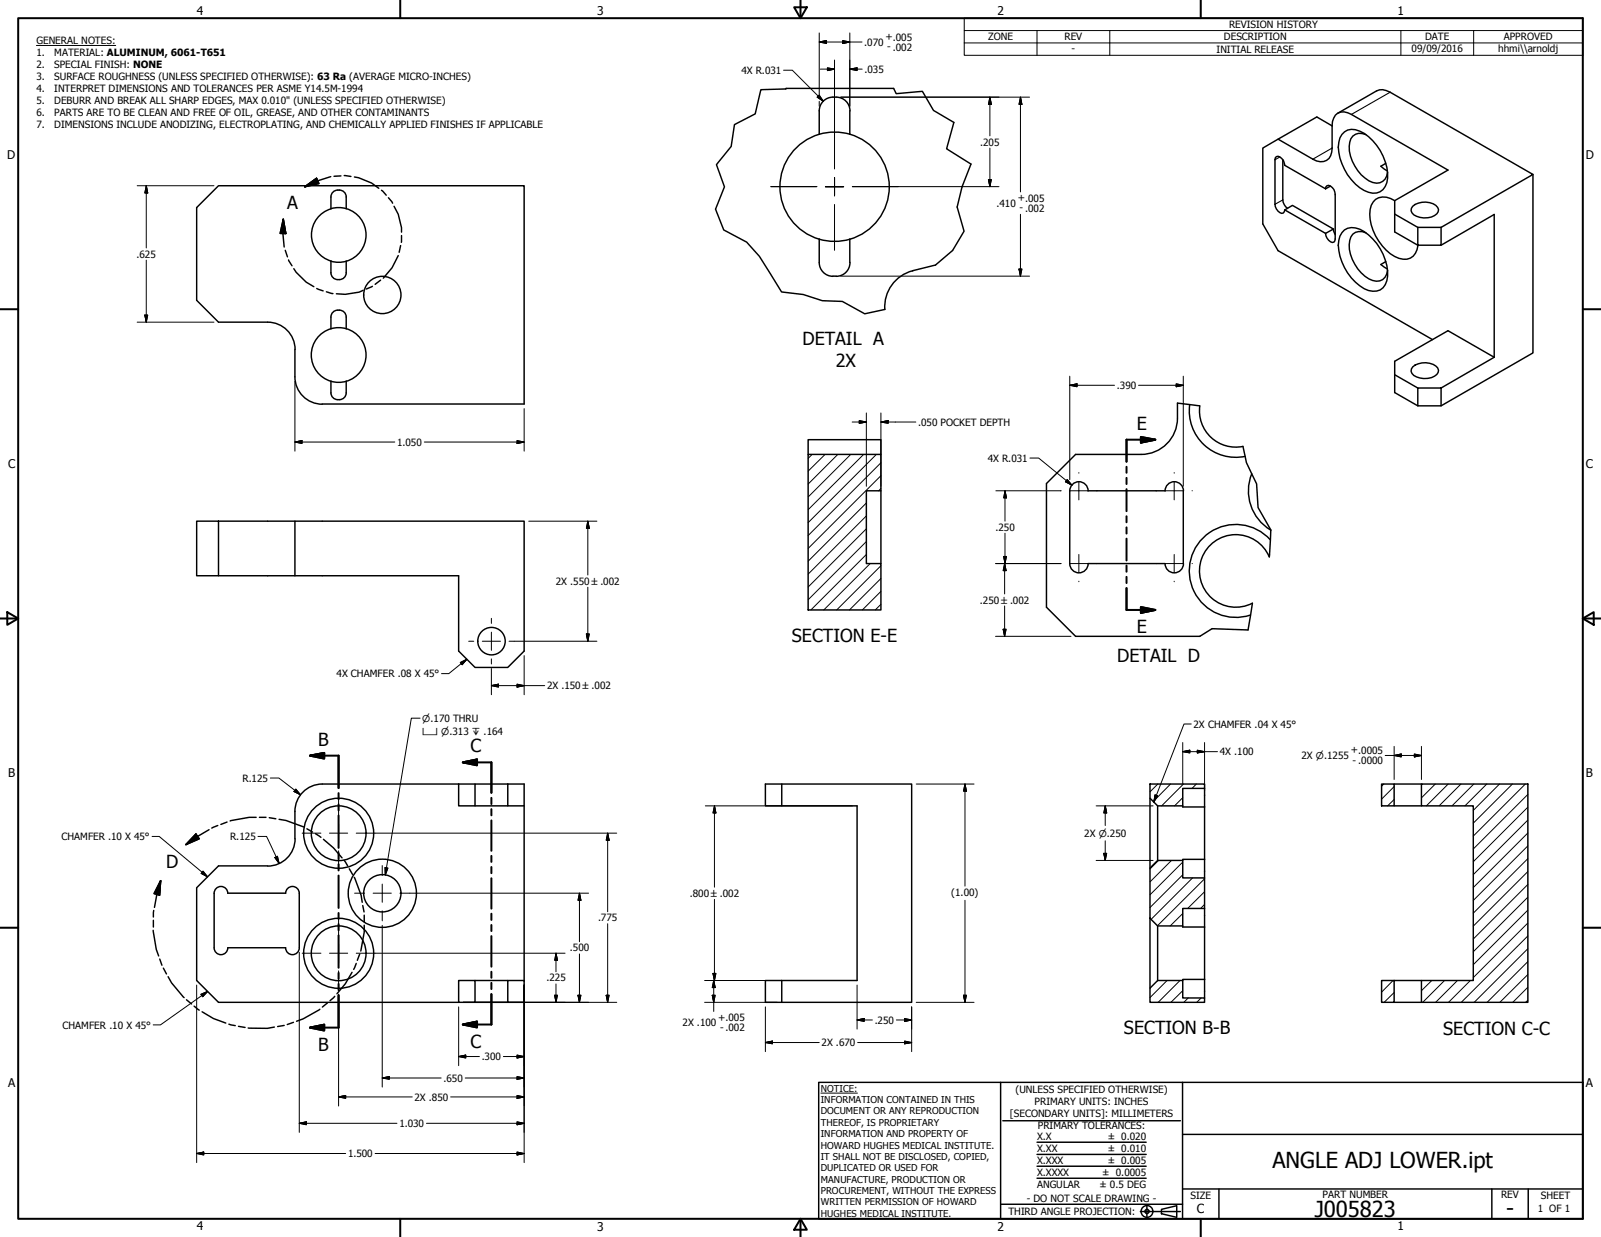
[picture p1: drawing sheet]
<svg xmlns="http://www.w3.org/2000/svg" width="559mm" height="432mm" viewBox="0 0 559 432" stroke-linecap="round" stroke-linejoin="round" font-family="sans-serif">
<!-- layer: Visible (ANSI) -->
<g fill="none" stroke="#000" stroke-width=".51">
<path d="M274.4 30.9h37.5M285.9 38.7v8.2M285.9 38.7a5 5 0 0 1 5.9-4.8 4.8 4.8 0 0 1 4.9 4.8M296.6 38.7v8.2M485.2 32.2l49.9 28.7-32.1 18.5M446.1 48.6l12.1 7a4.1 4.1 0 0 0 4.8 .4 4.1 4.1 0 0 0 1.9-4.3v-7.8a4 4 0 0 1 5.5-4.5l35 20-18.6 10.6M464.9 43.9l-5.3-3.1-18.8 10.9v26.5l5.3 9.3 53.9 31.1M469.3 46a5 5 0 0 1 5.3-.2 17.8 17.8 0 0 1 9.5 18 4.7 4.7 0 0 1-6.5 3.3 17.6 17.6 0 0 1-10.3-17.4l.4-1.6zM476.8 47a4 4 0 0 0-4.3 .2 4 4 0 0 0-1.6 3.9 14.4 14.4 0 0 0 8.2 12.6 3.8 3.8 0 0 0 5.2-3.6M483.7 57l-1.7 1 2.3 1.7M115.5 72.8v-4.1a2.68 2.68 0 0 1 2.7-2.4 2.68 2.68 0 0 1 2.6 2.4v4.1M115.5 72.8a9.6 9.6 0 0 1 5.4 0"/>
<path d="M115.5 72.9a9.5 9.5 0 0 0-6.8 9.1 9.5 9.5 0 0 0 6.8 9.1v4.1M120.9 72.8a9.6 9.6 0 0 1 6.5 11.9 9.6 9.6 0 0 1-11.9 6.5M448.4 73.3l2.7-1.6 14.3 8.2-2.7 1.6M448.4 73.3l14.3 8.2M462.7 65.9l.1-.7 .4-.4a2.8 2.8 0 0 1 2.8 3.1v15.5l-.4 1.1a2.89 2.89 0 0 1-2.9-3M462.7 65.9l-14.3-8.2a2.89 2.89 0 0 0-2.9-3l-.4 .4-.1 .7v15.5a2.89 2.89 0 0 0 2.9 3.1l.5-1.1M464.4 65l-1.7 .9M486.8 70a5.2 5.2 0 0 0-8.2 1.7 16.2 16.2 0 0 0 5.2 15.6 8 8 0 0 0 8.5 2.8 5.5 5.5 0 0 0 2.6-4.5M486.8 74.7l8.1 4.7M486.8 70v11l8.1 4.6M493.1 72a6.5 6.5 0 0 1 8.7 .4 1.97 1.97 0 0 1-1.1 2.8 6.8 6.8 0 0 1-7.9-.9l-.3-.8zM494.9 79.4v6.2h8.1v-6.2"/>
<path d="M494.9 79.4h8.1M535.1 60.9v62.3l-32.1 18.5M115.5 95.2a2.68 2.68 0 0 0 2.7 2.4 2.68 2.68 0 0 0 2.6-2.4M120.8 91.1v4.1M285.9 83.4v8.3a5 5 0 0 0 6 4.8 4.8 4.8 0 0 0 4.8-4.8M296.6 83.4v8.2M318.5 94.5a13 13 0 0 0-9.7 13.5M469.3 80.3a6.9 6.9 0 0 1 8.3 1.7 17.9 17.9 0 0 1 6.5 16 4.7 4.7 0 0 1-6.5 3.4 17.8 17.8 0 0 1-10.3-17.5l.4-1.5zM476.8 81.3a3.7 3.7 0 0 0-5.7 2.6 13.8 13.8 0 0 0 8 14 3.8 3.8 0 0 0 5.2-3.5M483.7 91.3l-1.7 1 2.3 1.6M503 85.6l18.5-10.7v49.8M93.4 112.5h-17.1l-7.7-7.7v-32.3l7.7-7.7h106.6v76.2h-70.4"/>
<path d="M93.4 112.5a9.5 9.5 0 0 1 9.5 9.5v9.5a9.6 9.6 0 0 0 9.6 9.6M115.5 114.7v-4.1a2.68 2.68 0 0 1 2.7-2.3 2.68 2.68 0 0 1 2.6 2.3v4.1M115.5 114.7a9.6 9.6 0 0 1 5.4 0M115.5 114.7a9.6 9.6 0 0 0-6.9 9.2 9.6 9.6 0 0 0 6.9 9.2M120.9 114.7a9.6 9.6 0 0 1 6.9 9.2 9.6 9.6 0 0 1-6.9 9.2M115.5 133v4.1a2.68 2.68 0 0 0 2.7 2.4 2.68 2.68 0 0 0 2.6-2.4v-4.1M115.5 133.1a9.6 9.6 0 0 0 5.4 0M486.8 130.8l8.1 4.6M493.1 128.1a6.6 6.6 0 0 1 8.7 .3 2.02 2.02 0 0 1-1.1 2.9 6.8 6.8 0 0 1-7.9-.9l-.3-.8zM494.9 135.4h8.1v6.3h-8.1zM521.5 124.7l-16.1-9.3-18.6 10.7v10.9l8.1 4.7M521.5 124.7l-18.5 10.7"/>
<path d="M282.1 158.6h25.4v12.7h-5.1v25.4h5.1v16.2h-25.4zM282.1 158.6v-5.1h25.4v5.1M398.3 158.6h-22.9l-10.1 10.2v43.2l10.1 10.1h43.4M411 140.7v5.2M411 146a12.7 12.7 0 0 1-12.7 12.6M415.2 141.3a16.2 16.2 0 0 0 19.4 18M418.8 141.7a12.7 12.7 0 0 0 15 14.1M307.5 171.3v25.4M373.4 171.4a3.2 3.2 0 0 1 3.2-3.3 3.2 3.2 0 0 1 3.2 3.3M373.4 171.3v25.4M379.7 171.3h27M406.7 171.4a3.2 3.2 0 0 1 3.2-3.3 3.2 3.2 0 0 1 3.2 3.3"/>
<path d="M413 171.3v25.4M436.9 165.4a15.9 15.9 0 0 0 6.6 19.6M68.6 181.9h7.7v19.1h-7.7zM76.3 181.9h26.6M373.4 196.8a3.2 3.2 0 0 0 3.2 3.2 3.2 3.2 0 0 0 3.2-3.2M379.7 196.7h27M406.7 196.8a3.2 3.2 0 0 0 3.2 3.2 3.2 3.2 0 0 0 3.2-3.2M443 194.4a12.7 12.7 0 0 0-16.9-6.7 12.7 12.7 0 0 0-6.2 17.1 12.7 12.7 0 0 0 17.2 5.8M443.4 188.4a16.2 16.2 0 0 0-27.8 6.8 16.2 16.2 0 0 0 20.9 19.5M76.3 201h26.6v-19.1h80v45.4l-5.7 5.7h-11.4l-5.7-5.7v-26.3h-57.2M160.1 273.7v7.6h5.7v-7.6h11.4M165.8 273.7h-53.3a9.6 9.6 0 0 0-9.6 9.5v9.5a9.4 9.4 0 0 1-9.5 9.6"/>
<path d="M177.2 273.7h5.7v7.6h-5.7zM272.9 273.7v7.6h-5.8v-7.6h51.1v76.2h-45.3M401.4 273.7h19v1.5h-7.6v6.1h-8.7l-2.7-2.7zM401.4 278.6v24.4M420.4 275.2v31.3M482.2 273.7h4.4v7.6h-4.4zM486.6 273.7h9.5M496.1 273.7h37.2v76.2h-37.2v-7.6h18.1v-61h-18.1zM165.8 281.3h11.4M182.9 281.3v61M272.9 281.3h26.2v61h-26.2M404.1 281.3v19.1"/>
<path d="M412.8 281.3v.4h7.6M420.4 300h-7.6v.4M486.6 281.3h9.5M74.7 311.8a2.38 2.38 0 0 1 2.4-2.4 2.38 2.38 0 0 1 2.4 2.4M74.7 311.8v19M79.5 311.8h20.2a2.38 2.38 0 0 1 2.4-2.4 2.38 2.38 0 0 1 2.4 2.4M93.4 302.3h-17.1l-7.7 7.6v32.4l7.7 7.6h83.8M104.5 311.8v19M404.1 300.4h8.7v6.1h7.6v10.6h-7.6v6.1h-8.7l-2.7-2.7v-17.5zM420.4 317.1v31.3M74.7 330.9a2.38 2.38 0 0 0 2.4 2.3 2.38 2.38 0 0 0 2.4-2.3M79.5 330.8h20.2"/>
<path d="M99.7 330.9a2.38 2.38 0 0 0 2.4 2.3 2.38 2.38 0 0 0 2.4-2.3M401.4 320.5v24.4M404.1 323.2v19.1M412.8 323.2v.4h7.6M160.1 342.3h5.7v7.6h-5.7zM165.8 349.9h11.4M165.8 342.3h11.4M177.2 342.3h5.7v7.6h-5.7zM267.1 342.3h5.8v7.6h-5.8zM404.1 342.3h8.7v6.1h7.6v1.5h-19v-5zM420.4 341.9h-7.6v.4M482.2 342.3h4.4v7.6h-4.4z"/>
<path d="M486.6 349.9h9.5M486.6 342.3h9.5"/>
<circle cx="291.3" cy="65.2" r="19.1"/>
<circle cx="133.4" cy="103" r="6.5"/>
<circle cx="171.5" cy="223.8" r="4.8"/>
<circle cx="118.2" cy="290.9" r="9.6"/>
<circle cx="118.2" cy="290.9" r="12.2"/>
<circle cx="133.4" cy="311.8" r="11.9"/>
<circle cx="133.4" cy="311.8" r="6.5"/>
<circle cx="118.2" cy="332.8" r="9.6"/>
<circle cx="118.2" cy="332.8" r="12.2"/>
</g>
<!-- layer: Visible Narrow (ANSI) -->
<path d="M485.2 32.2l-13.5 7.7M446.7 54.8l-1.7 1M464.9 51.7l-6.7 3.9M447.7 69.8l-2.7 1.5" fill="none" stroke="#000" stroke-width=".38"/>
<path d="M485.2 32.2a4.7 4.7 0 0 0-4.8-.4l-13.4 7.7M447.7 55.8v14a4 4 0 0 0 1.7 2.9M465.4 79.9l.6 2" fill="none" stroke="#000" stroke-width=".51"/>
<!-- layer: Break Line (ANSI) -->
<path d="M274.4 30.9l-.1 .2-8.7 .2-2 8.5-7.3 3.7-1.1 7.6-5.1 6.4 2.8 7.7-3.2 7.8 2.9 7.3 8 4.2 4.4 5 7.8 12.4 7.6 .9 6.6 2.2 7 .2 7.8 4.3 7.1-1.5M311.9 30.9l.9 1.8 9.1-.8 3.9 6.6 7.1 4.2-2.5 9.2 8.5 5.4-3.1 7.9-1.7 7.1 2.4 8.4-4 6.7-6 5.1-8 2.1M411 140.7l7.7 1M433.8 155.8l1.2 5.7 3.6 7.4 .5 8.3 4.4 7.8-.5 9.4M437.1 210.6l-1.5 9.3-12.6-.4-4.2 2.6" fill="none" stroke="#000" stroke-width=".51"/>
<!-- layer: Detail Boundary (ANSI) -->
<g fill="none" stroke="#000" stroke-width=".51">
<path d="M98.9 76.5l.9 5h-2zM98.9 76.5l-.2 5 .5 4.7M106.4 65.2l4.1-3 .8 1.9zM115.4 61.7l-4.5 1.4-4.5 2.1M119 61.4l-2.4 .1M120.1 61.3l2.4 .3M123.7 61.8l1.5 .2 4.5 1.9 2.5 1.8M133.2 66.4l1.6 1.7M135.6 69l1.4 1.9M137.5 72l1.5 2.8 1.1 4.7v1.5M99.6 87.4l.7 2.3M100.7 90.7l1.2 2.1"/>
<path d="M102.6 93.8l.8 1.3 3.5 3.4 2.6 1.6M130 99.9l-2.2 1M132.8 97.8l-1.9 1.5M139 89.2l-2.2 4.3-3 3.6M139.8 85.7l-.5 2.4M140.1 82.2v2.4M110.6 100.7l2.2 .8M113.9 101.9l2.3 .6M126.7 101.3l-1.4 .7-4.8 .7-3.1-.1M68.4 291.1l1.1 1.7-4.6 2zM73 289.6l-4 2.4-4.1 2.8M76 288.2l-2.1 .9"/>
<path d="M79.2 287l-2.1 .8M89.4 285.3h-2.4l-6.7 1.3M90.6 285.3h2.2M94 285.4l2.3 .4M97.4 286l2.4 .4 6.3 2.3M107.1 289.3l2 1.1M110.1 291l1.9 1.3M112.9 293l3.5 3 3 3.5M53.7 317.8l-.2 2.3M56.1 307.4l-.4 5.1-1.9-.6zM56.1 307.4l-1.4 4.8-.8 4.5M120.1 300.4l1.2 1.9"/>
<path d="M121.9 303.3l1.2 1.9M123.6 306.3l2.4 6.2 .4 2.5M126.6 316.1l.5 2.2M127.1 319.5v2.3M53.5 324.7l1 6.7 .9 2.3M53.5 321.2v2.4M55.8 334.8l.7 2.1M57 337.9l1.1 2.1M122.9 339.4l-2.4 4-2.9 3.5M124.3 336.3l-.9 2.1M125.5 333.1l-.8 2.1M127.1 323v2.4l-1.2 6.6"/>
<path d="M58.7 340.9l1.2 2.2 4.4 5.1M65.1 349l1.8 1.5M67.8 351.2l1.7 1.4M70.5 353.2l4 2.3 4.3 1.6M79.9 357.5l2.2 .5M83.2 358.3l2.3 .3M95.8 358.5l-2.5 .5-6.7-.2M99.2 357.9l-2.3 .4M102.4 356.9l-2.1 .7M111.6 352.3l-5.8 3.4-2.3 .8M114.3 350.1l-1.8 1.4M116.8 347.8l-1.6 1.5"/>
</g>
<path d="M106.4 65.2l4.1-3zM106.4 65.2l4.1-3 .8 1.9zM98.9 76.5l.9 5zM98.9 76.5l.9 5h-2zM68.4 291.1l-3.5 3.7zM68.4 291.1l1.1 1.7-4.6 2zM56.1 307.4l-.4 5.1zM56.1 307.4l-.4 5.1-1.9-.6z" fill="#000" stroke="#000" stroke-width=".51"/>
<!-- layer: Section Line (ANSI) -->
<g fill="none" stroke="#000" stroke-width=".7">
<path d="M398.2 152.5l5 1-5 1zM403.2 153.5h-10v7.7M393.2 162.9v2.1M393.2 166.8v2.2M393.2 170.8v7.6M393.2 180.2v2.1M393.2 184.1v2.1M393.2 188v7.6M393.2 197.4v2.2M393.2 201.4v2.1M393.2 205.3v7.6h10M398.2 211.9l5 1-5 1z"/>
<path d="M108.2 263.8l5-1v2zM108.2 263.8h10v11.3M118.2 276.9v2.1M161.5 266.1l5-1v2zM161.5 266.1h10v10.6M171.5 278.5v2.2M118.2 280.8v2.1M118.2 284.7v11.3M118.2 297.8v2.1M171.5 282.4v2.2M171.5 286.4v10.6M171.5 298.8v2.1"/>
<path d="M118.2 301.7v2.1M118.2 305.6v11.3M118.2 318.7v2.1M171.5 302.6v2.2M171.5 306.6v10.6M171.5 319v2.1M118.2 322.6v2.1M118.2 326.5v11.3M118.2 339.6v2.1M171.5 322.9v2.1M171.5 326.8v10.6M171.5 339.2v2.1"/>
<path d="M108.2 358.7l5-1v2zM118.2 343.5v2.1M118.2 347.4v11.3h-10M161.5 357.6l5-1v2zM171.5 343.1v2.1M171.5 347v10.6h-10"/>
</g>
<path d="M398.2 154.5l5-1zM398.2 152.5l5 1-5 1zM398.2 213.9l5-1zM398.2 211.9l5 1-5 1zM108.2 263.8l5-1zM108.2 263.8l5-1v2zM161.5 266.1l5-1zM161.5 266.1l5-1v2zM108.2 358.7l5-1zM108.2 358.7l5-1v2zM161.5 357.6l5-1zM161.5 357.6l5-1v2z" fill="#000" stroke="#000" stroke-width=".7"/>
<!-- layer: Border (ANSI) -->
<g fill="none" stroke="#000" stroke-width=".7">
<path d="M6.3 6.3h546.1v419.1h-546.1zM139.7 0v6.3M277.2 2.5h4.4l-2.2 3.8zM279.4 0v6.3M419.1 0v6.3M0 107.9h6.3M552.4 107.9h6.4M0 215.9h6.3M2.5 213.7l3.8 2.2-3.8 2.2zM552.4 215.9l3.9-2.2v4.4zM552.4 215.9h6.4M0 323.8h6.3"/>
<path d="M552.4 323.8h6.4M139.7 425.4v6.4M279.4 425.4l2.2 3.9h-4.4zM279.4 425.4v6.4M419.1 425.4v6.4"/>
</g>
<!-- layer: Title (ANSI) -->
<g fill="none" stroke="#000" stroke-width=".51">
<path d="M285.8 377.8h266.6v47.6h-266.6zM349.2 377.8v47.6M412.7 377.8v47.6M350 391.2h62M361.9 398.7h38.1M412.7 396h139.7M361.9 411.3h38.1M361.9 407.1h38.1M361.9 403h38.1M412.7 415h139.7M425.4 415v10.4M520.7 415v10.4"/>
<path d="M533.4 415v10.4M349.2 420.4h63.5M398 422.9h14M400.3 420.6v4.6M405.4 422.1l5.3-1.2v4l-5.3-1.2z"/>
<circle cx="400.3" cy="422.9" r="2.06"/>
<circle cx="400.3" cy="422.9" r=".73"/>
</g>
<path d="M286.5 381.6h12.8" fill="none" stroke="#000" stroke-width=".35"/>
<!-- layer: Hatch (ANSI) -->
<g fill="none" stroke="#000" stroke-width=".35">
<path d="M283.5 158.6l-1.4 1.4M288 158.6l-5.9 5.9M292.4 158.6l-10.3 10.4M296.9 158.6l-14.8 14.9M301.4 158.6l-19.3 19.3M305.9 158.6l-23.8 23.8M302.4 175.6l-20.3 20.3M307.5 170.5l-.8 .8M307.5 166.1l-25.4 25.4M307.5 161.5l-25.4 25.4M302.4 193.5l-19.4 19.4M302.4 189l-20.3 20.4"/>
<path d="M302.4 184.6l-20.3 20.3M302.4 180.1l-20.3 20.3M303.7 196.7l-16.2 16.2M307.5 197.5l-15.5 15.4M307.5 210.9l-2 2M307.5 206.4l-6.5 6.5M307.5 201.9l-11 11M404.1 273.7l-2.7 2.7M408.6 273.7l-6.1 6.1M412.8 278.4l-2.8 2.9M413.1 273.7l-7.7 7.6M417.6 273.7l-1.5 1.5"/>
<path d="M483 273.7l-.8 .7M486.6 279.1l-2.3 2.2M486.6 274.6l-4.4 4.4M496.4 273.7l-.3 .3M501 273.7l-4.9 4.8M505.5 273.7l-7.7 7.6M509.9 273.7l-7.6 7.6M514.4 273.7l-7.6 7.6M518.9 273.7l-7.6 7.6M523.4 273.7l-9.2 9.2M527.9 273.7l-13.7 13.6M532.4 273.7l-18.2 18.1"/>
<path d="M533.3 277.3l-19.1 19.1M533.3 299.7l-19.1 19.1M533.3 295.3l-19.1 19M533.3 290.8l-19.1 19M533.3 286.3l-19.1 19M533.3 281.7l-19.1 19.1M404.4 300.4l-3 2.9M408.9 300.4l-7.5 7.4M412.8 318.9l-4.4 4.3M412.8 305.4l-11.4 11.4M412.8 300.9l-11.4 11.5M416.2 306.5l-14.4 14.4"/>
<path d="M420.4 315.7l-1.4 1.4M420.4 311.3l-5.9 5.8M420.4 306.8l-16.4 16.4M533.3 317.7l-19.1 19M533.3 313.2l-19.1 19M533.3 308.7l-19.1 19.1M533.3 304.2l-19.1 19.1M533.3 335.7l-14.3 14.2M533.3 331.2l-18.8 18.7M533.3 326.7l-23.3 23.2M533.3 322.2l-19.1 19M407.4 342.3l-6 5.9"/>
<path d="M411.9 342.3l-7.7 7.6M412.8 345.8l-4.1 4.1M414.7 348.4l-1.5 1.5M419.2 348.4l-1.5 1.5M486.2 342.3l-4 4M486.6 346.5l-3.5 3.4M499.7 342.3l-3.6 3.5M504.2 342.3l-7.6 7.6M508.7 342.3l-7.6 7.6M513.2 342.3l-7.6 7.6M533.3 349.1l-.8 .8M533.3 344.6l-5.3 5.3"/>
<path d="M533.3 340.2l-9.8 9.7"/>
</g>
<!-- layer: Symbol (ANSI) -->
<g fill="none" stroke="#000" stroke-width=".35">
<path d="M12.7 15.9h27.7M336.5 10.7v-4.4h215.9v4.4M336.5 15h215.9M361.9 10.7v8.6M387.3 10.7v8.6M488.9 10.7v8.6M514.3 10.7v8.6M552.4 10.7h-215.9v4.3M552.4 10.7v8.6h-215.9v-4.3M160.7 231.3l2.2-1.2-1.6 1.9zM162.9 230.1l-6.2 5h-2.6M146.6 250.7h-3l-9.1 54.7"/>
<path d="M415.8 252.7h-2.5l-10.6 27.3M403.2 277.5l.9 .3-1.4 2.2zM53.1 292h2.5l16.9 14.1M70.9 304.1l1.6 2-2.3-1.2zM134.4 302.8l1 .2-.9 2.4zM70.1 347.1l2.4-1-1.8 1.8zM72.5 346.1l-16.5 11.7h-2.5"/>
</g>
<!-- layer: Center Mark (ANSI) -->
<g fill="none" stroke="#000" stroke-width=".35">
<path d="M291.3 42.9v16.1M269 65.2h16.1M288.1 65.2h6.3M291.3 62v6.3M291.3 62v3.2h-3.2M291.3 71.4v16M294.4 65.2h-3.1v3.1M297.5 65.2h16M370.2 171.3h.2M373.4 171.3h6.3M376.6 165v.2M376.6 168.1v6.4"/>
<path d="M382.8 171.3h.1M403.5 171.3h.2M406.7 171.3h6.3M409.8 165v.2M409.8 168.1v6.4M416.1 171.3h.1M370.2 196.7h.2M373.4 196.7h6.3M376.6 193.5v6.4M382.8 196.7h.1M403.5 196.7h.2M406.7 196.7h6.3"/>
<path d="M409.8 193.5v6.4M416.1 196.7h.1M171.5 215.8v1.8M376.6 202.9v.2M409.8 202.9v.2M163.6 223.8h1.8M168.3 223.8h6.4M171.5 220.7v6.3M171.5 230v1.8M177.7 223.8h1.8M118.2 278.1v6.6M105.5 290.8h6.5"/>
<path d="M115 290.8h6.3M118.2 287.7v6.3M118.2 297v6.5M124.3 290.8h6.6M123.8 311.8h3.5M130.2 311.8h6.4M133.4 302.1v3.5M133.4 308.6v6.4M133.4 317.9v3.5M139.6 311.8h3.5M105.5 332.7h6.5M115 332.7h6.3"/>
<path d="M118.2 320v6.6M118.2 329.6v6.3M118.2 338.9v6.5M124.3 332.7h6.6"/>
</g>
<!-- layer: Dimension (ANSI) -->
<g fill="none" stroke="#000" stroke-width=".35">
<path d="M285.9 14.7l2.6-.5v1zM285.9 14.7h15M285.9 11.5v21.8M294.1 14.2l2.5 .5-2.5 .5zM296.6 11.5v25.6M273.5 24.5h3l10.8 10.8M285.9 33.2l1.4 2.1-2.1-1.4zM285.9 35.4v1.7M286.3 24.1h5M288.8 23.7l2.5 .4-2.5 .5zM291.3 21v21.9M293.4 33.9h65.9"/>
<path d="M296.6 24.1l2.5-.4v.9zM296.6 24.1h4.3M345.5 33.9l.5 2.5h-1zM345.5 33.9v13.5M356.2 33.9l.5 2.5h-1zM356.2 33.9v33.1M345.5 51.7v13.5M47.9 64.8h26.8M51.1 64.8l.5 2.6h-1.1zM51.1 64.8v21.8M313.5 65.2h35.2M345 62.7h1l-.5 2.5z"/>
<path d="M356.2 74.8v21.6M51.1 90.8v21.7M293.4 96.4h65.9M355.7 93.9h1l-.5 2.5zM47.9 112.5h26.8M50.5 110h1.1l-.5 2.5zM102.9 133.1v24.4M373.4 134.5l2.5-.5v1zM373.4 134.5h15.6M373.4 131.3v36.1M397.4 134.5h15.6M410.5 134l2.5 .5-2.5 .5z"/>
<path d="M413 131.3v38.4M102.9 154.3l2.5-.5v1zM102.9 154.3h34.9M148.1 154.3h34.8M180.5 153.8l2.4 .5-2.4 .5zM182.9 142.6v14.9M297.4 147.3h5M299.9 146.8l2.5 .5-2.5 .5zM302.4 144.1v25.6M307.5 147.3l2.5-.5v1zM307.5 147.3h12.2M307.5 144.1v25.6"/>
<path d="M359.5 159.9h3l11.6 9.5M347.6 171.3h22.6M350.8 171.3l.5 2.5h-1zM350.8 171.3v10.6M372.5 167.4l1.6 2-2.2-1.3zM184.5 181.9h23.8M205.2 181.9l.5 2.5h-1zM205.2 181.9v18.8M347.5 196.7h22.7M350.3 194.2h1l-.5 2.5zM350.6 196.7l.6 2.5h-1.1zM350.6 196.7v10.6"/>
<path d="M350.8 186.1v10.6M205.2 205v18.8M350.1 219.6h1.1l-.6 2.5zM350.6 211.5v10.6M171.5 239.3l2.5-.5v1zM171.5 239.3h18.6M171.5 233.4v9.1M179.5 223.8h28.8M180.5 238.8l2.4 .5-2.4 .5zM182.9 228.9v13.6M204.7 221.3h1l-.5 2.5zM347.5 222.1h26.3"/>
<path d="M412.8 259.2v14.4M420.4 259.2v16.8M94.4 271.6h2.9l7.6 5.8M103.3 275.5l1.6 1.9-2.3-1.1zM319.8 273.7h20.2M336.8 273.7l.5 2.5h-1zM336.8 273.7v35.6M412.8 262.4l2.5-.5v.9zM412.8 262.4h12.1M417.9 261.9l2.5 .5-2.5 .4zM483.5 263.7h12.6M486.6 263.7l2.5-.5v1z"/>
<path d="M486.6 260.5v11.6M493.6 263.2l2.5 .5-2.5 .5zM496.1 260.5v11.6M90 292h3l4.4 9.4M95.9 299.3l.9-.4 .6 2.5zM130.9 290.8h84.4M212.1 290.8l.5 2.5h-1zM212.1 290.8v27.5M246.2 281.3h51.4M249.4 281.3l.5 2.5h-1zM249.4 281.3v28.4M382.6 281.3h19.9"/>
<path d="M385.3 297.9h1l-.5 2.5zM385.8 281.3l.5 2.5h-1zM385.8 281.3v6.9M385.8 293.5v6.9M143.1 311.8h62.3M202.2 311.8l.6 2.5h-1.1zM202.2 311.8v16.9M249.4 313.9v28.4M336.8 314.3v35.6M382.6 300.4h19.9M104.5 332.4v62.9M130.9 332.7h66.3"/>
<path d="M133.4 323v56.5M194.1 332.7l.5 2.5h-1zM194.1 332.7v6.5M202.2 333v16.9M212.1 322.5v27.4M248.9 339.8h1l-.5 2.5zM68.6 343.9v61.9M118.2 347v39.1M160.1 351.5v20.5M161.7 349.9h53.6M182.9 343.9v61.9M193.6 347.4h1l-.5 2.5z"/>
<path d="M194.1 343.5v6.4M201.7 347.4h1.1l-.6 2.5zM211.6 347.4h1l-.5 2.5zM245.9 349.9h25.4M245.9 342.3h51.7M248.6 347.4h1l-.5 2.5zM249.1 342.3l.5 2.4h-1zM249.1 342.3v10.8M267.1 351.5v15.6M299.1 356l2.5-.5v1.1zM299.1 356h5.4M299.1 343.9v15.3"/>
<path d="M312.9 356h5.3M315.7 355.5l2.5 .5-2.5 .6zM318.2 351.5v15.6M319.8 349.9h20.2M336.3 347.4h1l-.5 2.5zM133.4 376.3l2.5-.5v.9zM133.4 376.3h20.6M160.1 368.8l2.5-.5v1zM160.1 368.8h7.2M162.4 376.3h20.5M175.7 368.8h7.2M180.5 368.3l2.4 .5-2.4 .5z"/>
<path d="M180.5 375.8l2.4 .5-2.4 .4zM267.1 363.9l2.5-.5v1zM267.1 363.9h18.8M299.3 363.9h18.9M315.7 363.4l2.5 .5-2.5 .5zM104.5 392.1l2.4-.5v1zM104.5 392.1h34.1M118.2 382.9l2.4-.5v1zM118.2 382.9h25.7M148.8 392.1h34.1M157.3 382.9h25.6M180.5 382.4l2.4 .5-2.4 .5z"/>
<path d="M180.5 391.6l2.4 .5-2.4 .5zM68.6 402.7l2.5-.6v1.1zM68.6 402.7h52M130.9 402.7h52M180.5 402.1l2.4 .6-2.4 .5z"/>
</g>
<g fill="#000" stroke="#000" stroke-width=".35">
<path d="M285.9 14.7l2.6-.5zM285.9 14.7l2.6-.5v1zM294.1 15.2l2.5-.5zM294.1 14.2l2.5 .5-2.5 .5zM285.2 33.9l2.1 1.4zM285.9 33.2l1.4 2.1-2.1-1.4zM288.8 24.6l2.5-.5zM288.8 23.7l2.5 .4-2.5 .5zM296.6 24.1l2.5-.4zM296.6 24.1l2.5-.4v.9zM345.5 33.9l.5 2.5zM345.5 33.9l.5 2.5h-1z"/>
<path d="M356.2 33.9l.5 2.5zM356.2 33.9l.5 2.5h-1zM51.1 64.8l.5 2.6zM51.1 64.8l.5 2.6h-1.1zM345 62.7l.5 2.5zM345 62.7h1l-.5 2.5zM355.7 93.9l.5 2.5zM355.7 93.9h1l-.5 2.5zM50.5 110l.6 2.5zM50.5 110h1.1l-.5 2.5zM373.4 134.5l2.5-.5zM373.4 134.5l2.5-.5v1z"/>
<path d="M410.5 135l2.5-.5zM410.5 134l2.5 .5-2.5 .5zM102.9 154.3l2.5-.5zM102.9 154.3l2.5-.5v1zM180.5 154.8l2.4-.5zM180.5 153.8l2.4 .5-2.4 .5zM299.9 147.8l2.5-.5zM299.9 146.8l2.5 .5-2.5 .5zM307.5 147.3l2.5-.5zM307.5 147.3l2.5-.5v1zM350.8 171.3l.5 2.5zM350.8 171.3l.5 2.5h-1z"/>
<path d="M371.9 168.1l2.2 1.3zM372.5 167.4l1.6 2-2.2-1.3zM205.2 181.9l.5 2.5zM205.2 181.9l.5 2.5h-1zM350.3 194.2l.5 2.5zM350.3 194.2h1l-.5 2.5zM350.6 196.7l.6 2.5zM350.6 196.7l.6 2.5h-1.1zM350.1 219.6l.5 2.5zM350.1 219.6h1.1l-.6 2.5zM171.5 239.3l2.5-.5zM171.5 239.3l2.5-.5v1z"/>
<path d="M180.5 239.8l2.4-.5zM180.5 238.8l2.4 .5-2.4 .5zM204.7 221.3l.5 2.5zM204.7 221.3h1l-.5 2.5zM102.6 276.3l2.3 1.1zM103.3 275.5l1.6 1.9-2.3-1.1zM336.8 273.7l.5 2.5zM336.8 273.7l.5 2.5h-1zM412.8 262.4l2.5-.5zM412.8 262.4l2.5-.5v.9zM417.9 262.8l2.5-.4zM417.9 261.9l2.5 .5-2.5 .4z"/>
<path d="M486.6 263.7l2.5-.5zM486.6 263.7l2.5-.5v1zM493.6 264.2l2.5-.5zM493.6 263.2l2.5 .5-2.5 .5zM95.9 299.3l1.5 2.1zM95.9 299.3l.9-.4 .6 2.5zM212.1 290.8l.5 2.5zM212.1 290.8l.5 2.5h-1zM249.4 281.3l.5 2.5zM249.4 281.3l.5 2.5h-1zM385.3 297.9l.5 2.5zM385.3 297.9h1l-.5 2.5z"/>
<path d="M385.8 281.3l.5 2.5zM385.8 281.3l.5 2.5h-1zM202.2 311.8l.6 2.5zM202.2 311.8l.6 2.5h-1.1zM194.1 332.7l.5 2.5zM194.1 332.7l.5 2.5h-1zM248.9 339.8l.5 2.5zM248.9 339.8h1l-.5 2.5zM193.6 347.4l.5 2.5zM193.6 347.4h1l-.5 2.5zM201.7 347.4l.5 2.5zM201.7 347.4h1.1l-.6 2.5z"/>
<path d="M211.6 347.4l.5 2.5zM211.6 347.4h1l-.5 2.5zM248.6 347.4l.5 2.5zM248.6 347.4h1l-.5 2.5zM249.1 342.3l.5 2.4zM249.1 342.3l.5 2.4h-1zM299.1 356l2.5-.5zM299.1 356l2.5-.5v1.1zM315.7 356.6l2.5-.6zM315.7 355.5l2.5 .5-2.5 .6zM336.3 347.4l.5 2.5zM336.3 347.4h1l-.5 2.5z"/>
<path d="M133.4 376.3l2.5-.5zM133.4 376.3l2.5-.5v.9zM160.1 368.8l2.5-.5zM160.1 368.8l2.5-.5v1zM180.5 369.3l2.4-.5zM180.5 368.3l2.4 .5-2.4 .5zM180.5 376.7l2.4-.4zM180.5 375.8l2.4 .5-2.4 .4zM267.1 363.9l2.5-.5zM267.1 363.9l2.5-.5v1zM315.7 364.4l2.5-.5zM315.7 363.4l2.5 .5-2.5 .5z"/>
<path d="M104.5 392.1l2.4-.5zM104.5 392.1l2.4-.5v1zM118.2 382.9l2.4-.5zM118.2 382.9l2.4-.5v1zM180.5 383.4l2.4-.5zM180.5 382.4l2.4 .5-2.4 .5zM180.5 392.6l2.4-.5zM180.5 391.6l2.4 .5-2.4 .5zM68.6 402.7l2.5-.6zM68.6 402.7l2.5-.6v1.1zM180.5 403.2l2.4-.5zM180.5 402.1l2.4 .6-2.4 .5z"/>
</g>
<!-- layer: Symbol (ANSI) -->
<path d="M162.9 230.1l-1.6 1.9zM160.7 231.3l2.2-1.2-1.6 1.9zM403.2 277.5l-.5 2.5zM403.2 277.5l.9 .3-1.4 2.2zM70.2 304.9l2.3 1.2zM70.9 304.1l1.6 2-2.3-1.2zM134.4 302.8l.1 2.6zM134.4 302.8l1 .2-.9 2.4zM72.5 346.1l-1.8 1.8zM70.1 347.1l2.4-1-1.8 1.8z" fill="#000" stroke="#000" stroke-width=".35"/>
<g font-size="7.7">
<text x="444.1" y="407.6">ANGLE ADJ LOWER.ipt</text>
<text x="458.9" y="424.8">J005823</text>
<text x="525.7" y="424.4">-</text>
</g>
<g font-size="6.3">
<text x="100.3" y="72.9">A</text>
<text x="280.1" y="120.6">DETAIL A</text>
<text x="291.7" y="128.1">2X</text>
<text x="396.7" y="150">E</text>
<text x="396.7" y="221">E</text>
<text x="276.4" y="224.1">SECTION E-E</text>
<text x="390" y="231">DETAIL D</text>
<text x="111" y="260.3">B</text>
<text x="164.2" y="262.6">C</text>
<text x="58" y="303.1">D</text>
<text x="164.2" y="365.8">C</text>
<text x="392.3" y="361.1">SECTION B-B</text>
<text x="503.7" y="361.3">SECTION C-C</text>
<text x="111" y="366.8">B</text>
</g>
<text font-size="4.4" x="417.8" y="423.5">C</text>
<g font-size="4.2">
<text x="68.7" y="5.3">4</text>
<text x="208.4" y="5.3">3</text>
<text x="348.1" y="5.3">2</text>
<text x="487.8" y="5.3">1</text>
<text x="2.5" y="55.5">D</text>
<text x="553.5" y="55.5">D</text>
<text x="2.8" y="163.4">C</text>
<text x="553.5" y="163.4">C</text>
<text x="2.9" y="271.4">B</text>
<text x="553.5" y="271.4">B</text>
<text x="2.8" y="379.3">A</text>
<text x="553.5" y="379.3">A</text>
<text x="68.7" y="429.5">4</text>
<text x="208.4" y="429.6">3</text>
<text x="348.1" y="429.6">2</text>
<text x="487.8" y="429.5">1</text>
</g>
<g font-size="3.5">
<text x="429" y="9.8">REVISION HISTORY</text>
<text x="12.7" y="15.3">GENERAL NOTES:</text>
<text x="301.6" y="16">.070</text>
<text x="309.1" y="14">+.005</text>
<text x="309.7" y="17.6">- .002</text>
<text x="344.9" y="14.1">ZONE</text>
<text x="371.5" y="14.1">REV</text>
<text x="427.2" y="14.1">DESCRIPTION</text>
<text x="497.4" y="14.1">DATE</text>
<text x="524.9" y="14.1">APPROVED</text>
<text x="12.7" y="19.5">1.</text>
<text x="12.7" y="23.7">2.</text>
<text x="18.9" y="19.5">MATERIAL: ALUMINUM, 6061-T651</text>
<text x="18.9" y="23.7">SPECIAL FINISH: NONE</text>
<text x="374" y="18.3">-</text>
<text x="424.6" y="18.4">INITIAL RELEASE</text>
<text x="492.7" y="18.2">09/09/2016</text>
<text x="522.9" y="18.1">hhmi\\arnoldj</text>
<text x="12.7" y="27.8">3.</text>
<text x="18.9" y="27.8">SURFACE ROUGHNESS (UNLESS SPECIFIED OTHERWISE): 63 Ra (AVERAGE MICRO-INCHES)</text>
<text x="258.8" y="25.8">4X R.031</text>
<text x="301.8" y="25.4">.035</text>
<text x="12.7" y="32">4.</text>
<text x="18.9" y="32">INTERPRET DIMENSIONS AND TOLERANCES PER ASME Y14.5M-1994</text>
<text x="12.7" y="36.2">5.</text>
<text x="12.7" y="40.4">6.</text>
<text x="18.9" y="36.2">DEBURR AND BREAK ALL SHARP EDGES, MAX 0.010&quot; (UNLESS SPECIFIED OTHERWISE)</text>
<text x="18.9" y="40.4">PARTS ARE TO BE CLEAN AND FREE OF OIL, GREASE, AND OTHER CONTAMINANTS</text>
<text x="12.7" y="44.6">7.</text>
<text x="18.9" y="44.6">DIMENSIONS INCLUDE ANODIZING, ELECTROPLATING, AND CHEMICALLY APPLIED FINISHES IF APPLICABLE</text>
<text x="342.1" y="50.8">.205</text>
<text x="355.2" y="70.2">+.005</text>
<text x="347.9" y="72.2">.410</text>
<text x="355.9" y="73.8">- .002</text>
<text x="47.7" y="89.9">.625</text>
<text x="389.8" y="135.8">.390</text>
<text x="320.4" y="148.6">.050 POCKET DEPTH</text>
<text x="138.6" y="155.6">1.050</text>
<text x="344.7" y="161.2">4X R.031</text>
<text x="347.4" y="185.3">.250</text>
<text x="194" y="204.2">2X .550 ±.002</text>
<text x="342" y="210.7">.250 ±.002</text>
<text x="117.5" y="236.4">4X CHAMFER .08 X 45°</text>
<text x="190.9" y="240.6">2X .150 ±.002</text>
<text x="416.6" y="254">2X CHAMFER .04 X 45°</text>
<text x="425.8" y="263.7">4X .100</text>
<text x="471.5" y="263">+.0005</text>
<text x="454.3" y="265">2X ⌀.1255</text>
<text x="472.1" y="266.6">- .0000</text>
<text x="84.6" y="272.9">R.125</text>
<text x="21.5" y="293.2">CHAMFER .10 X 45°</text>
<text x="80.3" y="293.2">R.125</text>
<text x="378.5" y="292">2X ⌀.250</text>
<text x="240.7" y="313.1">.800 ±.002</text>
<text x="332" y="312.7">(1.00)</text>
<text x="208.7" y="321.6">.775</text>
<text x="198.9" y="332.1">.500</text>
<text x="190.7" y="342.6">.225</text>
<text x="21.8" y="359">CHAMFER .10 X 45°</text>
<text x="238.3" y="358.2">2X .100</text>
<text x="250.7" y="356.3">+.005</text>
<text x="251.3" y="359.8">- .002</text>
<text x="305.3" y="357.3">.250</text>
<text x="286.8" y="365.2">2X .670</text>
<text x="168.1" y="370.1">.300</text>
<text x="154.8" y="377.6">.650</text>
<text x="354.5" y="381.6">(UNLESS SPECIFIED OTHERWISE)</text>
<text x="144.7" y="384.2">2X .850</text>
<text x="352.5" y="390">[SECONDARY UNITS]: MILLIMETERS</text>
<text x="361.1" y="385.8">PRIMARY UNITS: INCHES</text>
<text x="139.4" y="393.4">1.030</text>
<text x="362.3" y="394.1">PRIMARY TOLERANCES:</text>
<text x="361.9" y="397.9">X.X</text>
<text x="386.7" y="398">± 0.020</text>
<text x="121.5" y="403.9">1.500</text>
<text x="361.9" y="402.1">X.XX</text>
<text x="361.9" y="406.3">X.XXX</text>
<text x="386.7" y="402.1">± 0.010</text>
<text x="386.7" y="406.3">± 0.005</text>
<text x="361.9" y="410.5">X.XXXX</text>
<text x="384.7" y="410.5">± 0.0005</text>
<text x="358.4" y="419.7">- DO NOT SCALE DRAWING -</text>
<text x="361.9" y="414.6">ANGULAR</text>
<text x="383.8" y="414.7">± 0.5 DEG</text>
<text x="415.5" y="418.4">SIZE</text>
<text x="461.6" y="418.3">PART NUMBER</text>
<text x="523.9" y="418.3">REV</text>
<text x="537.8" y="418.4">SHEET</text>
<text x="352" y="424.2">THIRD ANGLE PROJECTION:</text>
<text x="536.7" y="423.2">1 OF 1</text>
</g>
<g font-size="3.3">
<text x="147.4" y="252">⌀.170 THRU</text>
<text x="147.4" y="256.4">⌴ ⌀.313 ↧ .164</text>
<text x="286.5" y="381.1">NOTICE:</text>
<text x="286.5" y="385">INFORMATION CONTAINED IN THIS</text>
<text x="286.5" y="389">DOCUMENT OR ANY REPRODUCTION</text>
<text x="286.5" y="392.9">THEREOF, IS PROPRIETARY</text>
<text x="286.5" y="396.9">INFORMATION AND PROPERTY OF</text>
<text x="286.5" y="400.9">HOWARD HUGHES MEDICAL INSTITUTE.</text>
<text x="286.5" y="404.9">IT SHALL NOT BE DISCLOSED, COPIED,</text>
<text x="286.5" y="408.9">DUPLICATED OR USED FOR</text>
<text x="286.5" y="412.8">MANUFACTURE, PRODUCTION OR</text>
<text x="286.5" y="416.8">PROCUREMENT, WITHOUT THE EXPRESS</text>
<text x="286.5" y="420.8">WRITTEN PERMISSION OF HOWARD</text>
<text x="286.5" y="424.8">HUGHES MEDICAL INSTITUTE.</text>
</g>
</svg>
